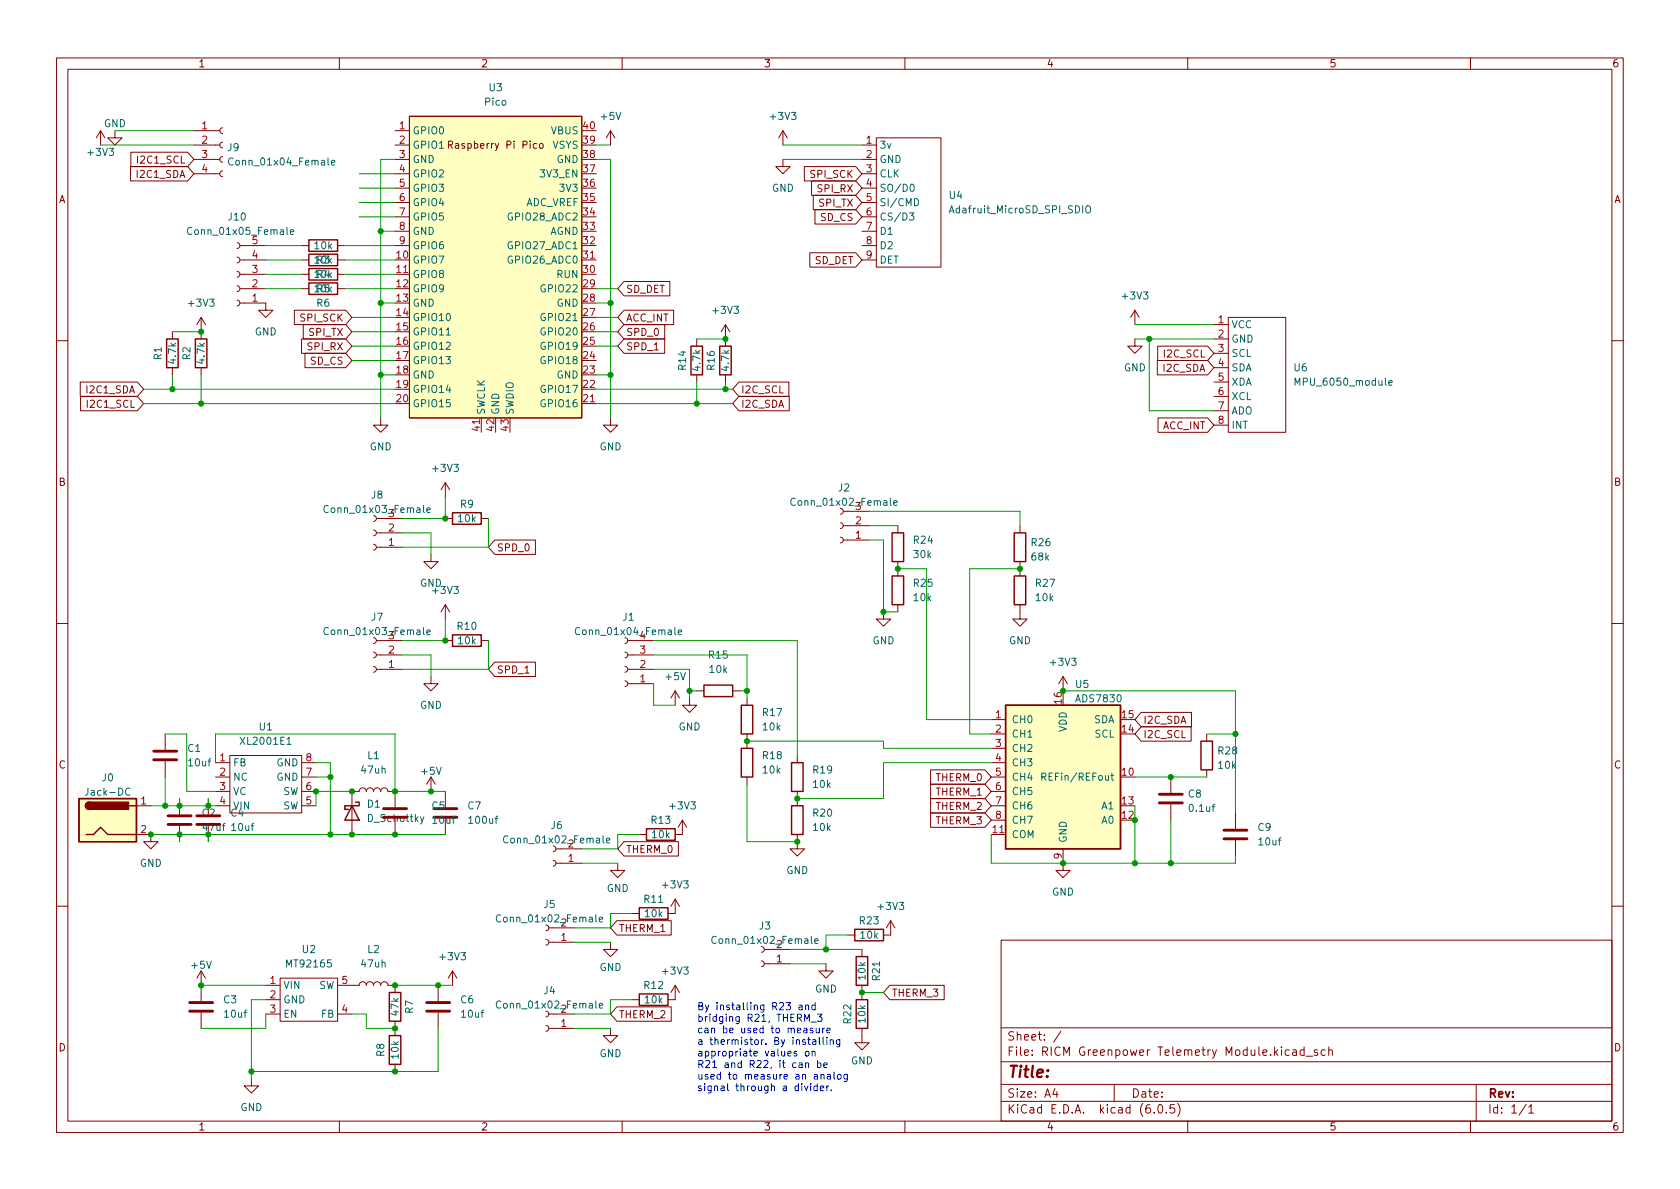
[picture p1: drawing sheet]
<svg xmlns="http://www.w3.org/2000/svg" width="297mm" height="210mm" viewBox="0 0 297 210" stroke-linecap="round" stroke-linejoin="round" font-family="sans-serif">
<g fill="none" stroke="#840000" stroke-width=".18">
<path d="M10 10.2h277v190.1h-277zM12 12.2h273v186.1h-273zM60 10.2v2M110 10.2v2M160 10.2v2M210 10.2v2M260 10.2v2M17.8 23.1l-.8 1.3M17.8 23.1v2.5M17.8 23.1l.7 1.3M20.3 23.1v1.3h1.3l-1.3 1.2-1.3-1.2h1.3M23.1 29.5h10.1l1.1 1.2-1.1 1.3h-10.1z"/>
<path d="M23.1 26.9h10.1l1.1 1.3-1.1 1.3h-10.1zM34.3 30.7h4.6M34.3 28.2h4.6M34.3 25.6h4.6M34.3 23.1h4.6M39.4 30.2l-.4 .2-.1 .3 .1 .4 .4 .1M39.4 27.7l-.4 .1-.1 .4 .1 .3 .4 .2M39.4 25.1l-.4 .2-.1 .3 .1 .4 .4 .2M39.4 22.6l-.4 .1-.1 .4 .1 .4 .4 .1M69.8 30.7h2.6M69.8 28.2h2.6M69.8 25.6h2.6"/>
<path d="M69.8 23.1h2.6M69.8 33.3h2.6M69.8 35.8h2.6M69.8 38.3h2.6M72.4 20.6h30.5v53.3h-30.5zM79.3 25.6h.6l.1-.2-.1-.3-.6-.1v1.2M79.6 25.6l.4 .6M94.9 25.4h-.4l-.2 .2 .1 .6h.5M95.4 25.5l.2-.1 .4 .1v.5l-.1 .2h-.3l-.2-.1zM107.9 23.1l-.7 1.3M107.9 23.1v2.5M107.9 23.1l.8 1.3"/>
<path d="M138.4 28.2v1.3h1.3l-1.3 1.2-1.2-1.2h1.2M138.4 23.1l-.7 1.3M138.4 23.1v2.5M138.4 23.1l.8 1.3M142.2 29.5h9.1l1.1 1.2-1.1 1.3h-9.1zM143.5 32h7.8l1.1 1.3-1.1 1.2h-7.8zM143.8 34.5h7.5l1.1 1.3-1.1 1.3h-7.5zM144.1 37.1h7.2l1.1 1.2-1.1 1.3h-7.2zM152.4 30.7h2.5M152.4 28.2h2.5M152.4 25.6h2.5M152.4 33.3h2.5"/>
<path d="M152.4 35.8h2.5M152.4 38.3h2.5M154.9 24.4h11.5v22.8h-11.5zM30.5 58.7v1.2M35.6 56.1l-.8 1.3M35.6 56.1v3.8M35.6 56.1l.7 1.3M41.9 42.9l.4 .2 .1 .3-.1 .4-.4 .1M41.9 45.5l.4 .1 .1 .4-.1 .3-.4 .2M41.9 48l.4 .1 .1 .4-.1 .4-.4 .1M41.9 50.5l.4 .2 .1 .3-.1 .4-.4 .2M41.9 53.1l.4 .1 .1 .4-.1 .3-.4 .2"/>
<path d="M42.4 53.6h4.6v1.3h1.3l-1.3 1.2-1.3-1.2h1.3M42.4 43.4h4.6M42.4 46h4.6M42.4 48.5h4.6M42.4 51h4.6M52 54.9h9.1l1.1 1.2-1.1 1.3h-9.1zM53.3 59.9h7.8l1.1 1.3-1.1 1.3h-7.8zM53.3 43.4h1.3M53.3 46h1.3M53.3 48.5h1.3M53.3 51h1.3M53.6 57.4h7.5l1.1 1.3-1.1 1.2h-7.5z"/>
<path d="M59.7 43.4h1.3M59.7 46h1.3M59.7 48.5h1.3M59.7 51h1.3M69.8 43.4h2.6M69.8 48.5h2.6M69.8 40.9h2.6M102.9 46h2.5M110.3 49.8h8.1v2.5h-8.1l-1.1-1.3zM110.3 59.9h7.2v2.6h-7.2l-1.1-1.3zM110.3 57.4h7.2v2.5h-7.2l-1.1-1.2zM110.3 54.9h8.8v2.5h-8.8l-1.1-1.3z"/>
<path d="M123.2 59.9v1.3M128.3 57.4l-.8 1.3M128.3 57.4v3.8M128.3 57.4l.7 1.3M143.2 44.7h8.1l1.1 1.3-1.1 1.2h-8.1zM152.4 43.4h2.5M152.4 46h2.5M152.4 40.9h2.5M200.7 59.9v1.3h1.2l-1.2 1.3-1.3-1.3h1.3M200.7 54.9l-.8 1.2M200.7 54.9v2.5M200.7 54.9l.7 1.2"/>
<path d="M214.6 57.4h2.6M214.6 59.9h2.6M217.2 56.1h10.1v20.3h-10.1zM10 60.2h2M14.2 67.6h10.1l1.1 1.2-1.1 1.3h-10.1zM14.2 70.1h10.1l1.1 1.3-1.1 1.2h-10.1zM30.5 65v1.3M35.6 65v1.3M53.9 62.5h7.2l1.1 1.2-1.1 1.3h-7.2zM67.3 73.9v1.3h1.3l-1.3 1.2-1.3-1.2h1.3M85.1 73.9v2.5M102.9 71.4h2.5"/>
<path d="M107.9 73.9v1.3h1.3l-1.3 1.2-1.2-1.2h1.2M123.2 66.3v1.3M128.3 66.3v1.3M130.7 67.6h8.8v2.5h-8.8l-1.2-1.3zM130.7 70.1h8.8v2.5h-8.8l-1.2-1.2zM204.6 63.7h8.9l1.1 1.3-1.1 1.3h-8.9zM204.7 61.2h8.8l1.1 1.3-1.1 1.2h-8.8zM204.7 73.9h8.8l1.1 1.3-1.1 1.2h-8.8zM214.6 62.5h2.6M214.6 65h2.6M214.6 67.6h2.6M214.6 70.1h2.6"/>
<path d="M214.6 72.6h2.6M214.6 75.2h2.6M285 60.2h2M66 91.2l.4 .1 .1 .4-.1 .3-.4 .2M66 93.7l.4 .2 .1 .3-.1 .4-.4 .1M66 96.3l.4 .1 .1 .4-.1 .3-.4 .2M66.5 91.7h4.6M66.5 94.2h4.6M66.5 96.8h4.6M76.2 98v1.3h1.3l-1.3 1.3-1.3-1.3h1.3M78.7 91.7h1.3M78.7 85.3l-.7 1.3"/>
<path d="M78.7 85.3v2.6M78.7 85.3l.8 1.3M85.1 91.7h1.3M87.5 95.5h7.2v2.5h-7.2l-1.1-1.2zM148.6 89.9l.3 .2 .2 .3-.2 .4-.3 .1M148.6 92.5l.3 .1 .2 .4-.2 .3-.3 .2M148.6 95l.3 .1 .2 .4-.2 .4-.3 .1M149.1 90.4h4.6M149.1 93h4.6M149.1 95.5h4.6M158.7 93v1.2M158.7 99.3v2.5"/>
<path d="M180.3 93v1.2M180.3 99.3v2.5M10 110.2h2M66 112.8l.4 .1 .1 .4-.1 .3-.4 .2M66 115.3l.4 .2 .1 .3-.1 .4-.4 .1M66 117.9l.4 .1 .1 .4-.1 .3-.4 .2M66.5 113.3h4.6M66.5 115.8h4.6M66.5 118.4h4.6M76.2 119.6v1.3h1.3l-1.3 1.3-1.3-1.3h1.3M78.7 113.3h1.3M78.7 106.9v2.6"/>
<path d="M78.7 106.9l-.7 1.3M78.7 106.9l.8 1.3M85.1 113.3h1.3M87.5 117.1h7.2v2.5h-7.2l-1.1-1.2zM110.5 112.8l.3 .1 .2 .4-.2 .3-.3 .2M110.5 115.3l.3 .2 .2 .3-.2 .4-.3 .1M110.5 117.9l.3 .1 .2 .4-.2 .3-.3 .2M111 113.3h4.6M111 115.8h4.6M111 118.4h4.6M156.2 108.2v1.3h1.3l-1.3 1.2-1.3-1.2h1.3M158.7 106.9v1.3"/>
<path d="M180.3 106.9v2.6h1.3l-1.3 1.2-1.2-1.2h1.2M188 119.6l-.8 1.3M188 119.6v2.6M188 119.6l.7 1.3M285 110.2h2M29.2 129.8v2.8M29.2 134.6v2.8M38.1 134.9h2.5M38.1 137.4h2.5M38.1 139.9h2.5M40.6 133.6h12.7v10.2h-12.7zM53.3 134.9h2.6"/>
<path d="M53.3 137.4h2.6M53.3 139.9h2.6M76.2 137.4l-.8 1.3M76.2 137.4v2.5M76.2 137.4l.8 1.3M78.7 139.9v2.8M110.5 120.4l.3 .1 .2 .4-.2 .4-.3 .1M111 120.9h4.6M119.4 122.2v2.5M119.4 122.2l-.8 1.2M119.4 122.2l.7 1.2M121.9 123.4v1.3h1.3l-1.3 1.3-1.3-1.3h1.3"/>
<path d="M123.2 122.2h1.3M129.5 122.2h1.3M132.1 123.4v1.3M132.1 129.8v2.5M132.1 137.4v1.3M141 133.6v1.3M141 139.9v2.6M164.5 138.7h9.6l1.2 1.2-1.2 1.3h-9.6zM164.5 136.1h9.6l1.2 1.3-1.2 1.3h-9.6zM175.3 134.9h2.5M175.3 137.4h2.5M175.3 139.9h2.5"/>
<path d="M175.3 127.2h2.5M175.3 129.8h2.5M175.3 132.3h2.5M201.8 126h8.9v2.5h-8.9l-1.1-1.3zM201.8 128.5h8.8v2.6h-8.8l-1.1-1.3zM207 137.4v2.8M213.4 129.8v1.3M213.4 136.1v1.3M24.1 147.6h2.6v1.2h1.2l-1.2 1.3-1.3-1.3h1.3M24.1 142.5h2.6M31.7 141.2v2.8M31.7 146v2.8"/>
<path d="M36.8 141.2v2.8M36.8 146v2.8M38.1 142.5h2.5M53.3 142.5h2.6M69.8 142.7v-2.8h-1.2a.64 .64 0 0 0-.7-.6 .64 .64 0 0 0-.6 .6 .64 .64 0 0 0-.6-.6 .64 .64 0 0 0-.7 .6 .64 .64 0 0 0-.6-.6 .64 .64 0 0 0-.6 .6 .64 .64 0 0 0-.7-.6 .64 .64 0 0 0-.6 .6h-1.3v7.7M69.8 144.8v2.8M78.7 144.8v2.8M97.8 149.6l.3 .1 .2 .4-.2 .4-.3 .1M97.8 152.1l.3 .2 .2 .3-.2 .4-.3 .2M98.3 150.1h4.6M98.3 152.6h4.6M109.2 152.6v1.3h1.3l-1.3 1.3-1.3-1.3h1.3"/>
<path d="M110.3 148.8h9.6v2.6h-9.6l-1.1-1.3zM113 147.6h1.3M119.4 159v2.5h-1.3M119.4 159l-.8 1.3M119.4 159l.7 1.3M120.6 145v2.6h-1.2M120.6 145l-.7 1.3M120.6 145l.8 1.3M141 147.6v2.5h1.2l-1.2 1.3-1.3-1.3h1.3M164.5 141.2h9.6l1.2 1.3-1.2 1.3h-9.6zM164.5 143.8h9.6l1.2 1.2-1.2 1.3h-9.6zM175.3 142.5h2.5"/>
<path d="M175.3 147.6h2.5M175.3 145h2.5M188 150.1v3.8h1.2l-1.2 1.3-1.3-1.3h1.3M207 142.2v2.8M218.4 143.8v2.8M218.4 148.6v2.8M10 160.2h2M35.6 171.7v5.3M35.6 179.1v2.8M35.6 171.7l-.8 1.3M35.6 171.7l.7 1.3M47 174.2h2.5"/>
<path d="M47 176.8h2.5M47 179.3h2.5M49.5 173h10.2v7.6h-10.2zM59.7 174.2h3.8a.64 .64 0 0 1 .6-.6 .64 .64 0 0 1 .7 .6 .64 .64 0 0 1 .6-.6 .64 .64 0 0 1 .6 .6 .64 .64 0 0 1 .7-.6 .64 .64 0 0 1 .6 .6 .64 .64 0 0 1 .6-.6 .64 .64 0 0 1 .7 .6h1.2v1.3M59.7 179.3h2.5M77.5 174.2v2.8M77.5 179.1v2.8M80 171.7l-.8 1.3M80 171.7v2.5M80 171.7l.8 1.3M96.5 178.8l.4 .2 .1 .3-.1 .4-.4 .1M96.5 163.6l.4 .1 .1 .4-.1 .3-.4 .2"/>
<path d="M96.5 166.1l.4 .2 .1 .3-.1 .4-.4 .1M97 179.3h4.6M97 164.1h4.6M97 166.6h4.6M107.9 166.6v1.3h1.3l-1.3 1.3-1.2-1.3h1.2M109.1 162.8h9.6v2.5h-9.6l-1.2-1.2zM109.1 178h9.6v2.6h-9.6l-1.2-1.3zM111.8 161.5h1.2M111.8 176.8h1.2M119.4 174.2v2.6h-1.3M119.4 174.2l-.8 1.3M119.4 174.2l.7 1.3"/>
<path d="M134.6 167.4l.4 .1 .1 .4-.1 .3-.4 .2M134.6 169.9l.4 .2 .1 .3-.1 .4-.4 .1M135.1 167.9h4.6M135.1 170.4h4.6M146 170.4v1.3h1.3l-1.3 1.3-1.2-1.3h1.2M149.9 165.3h1.2M152.4 167.9v1.3M152.4 174.2v2.6M157.3 174.2h9.6v2.6h-9.6l-1.1-1.3zM157.5 162.8l-.8 1.3M157.5 162.8v2.5h-1.3M157.5 162.8l.7 1.3"/>
<path d="M177 166.3h108v32h-108zM285 160.2h2M44.4 190.7v1.3h1.3l-1.3 1.3-1.2-1.3h1.2M60 198.3v2M69.8 180.6v2.5M69.8 188.2v1.3M96.5 181.4l.4 .1 .1 .4-.1 .3-.4 .2M97 181.9h4.6M107.9 181.9v1.2h1.3l-1.3 1.3-1.2-1.3h1.2M110 198.3v2M152.4 181.9v2.5h1.3l-1.3 1.3-1.3-1.3h1.3M160 198.3v2"/>
<path d="M177 194.8h108M177 191.8h108M177 187.8h108M177 181.8h108M186.5 192.5l-.4 1h1M186.9 193v1M187.6 182.4l-1.3 1.9M197 191.8v3M204.1 196.7v.1M204.9 195.4l.2-.1a.81 .81 0 0 1 .6 .7 .81 .81 0 0 1-.3 .8h-.2a.81 .81 0 0 1-.6-.6 .81 .81 0 0 1 .3-.8zM206.2 196.7v.1M207.6 195.3h-.7v.7l.2-.1 .5 .1 .1 .2-.1 .5-.2 .1-.5-.1"/>
<path d="M208.2 195.1a1.72 1.72 0 0 1 0 2.3M210 198.3v2M227.9 185.7l-.4-.1-.3 .3v.4l.2 .3h.5M228.6 185.7h.5l.1 .9M229.2 186l-.5 .1a.29 .29 0 0 0-.2 .2 .29 .29 0 0 0 .2 .3h.5M230.6 185.7l-.5-.1-.2 .3v.4l.1 .3h.6M230.6 185.1v1.5M230.9 186.8h1.2M232.9 185.7l-.3-.1-.2 .2v.3l.5 .1v.4h-.5M234.3 185.7l-.4-.1-.3 .3v.4l.1 .3h.6M234.9 185.8l.2-.2 .4 .1 .1 .9M234.9 185.1v1.5"/>
<path d="M260 198.3v2M261 191.8v6.5M269.9 195.3l-1.3 1.9M270.3 195.8l.4-.5v1.5M270.3 196.8h.9"/>
</g>
<g fill="none" stroke="#840000" stroke-width=".25">
<path d="M29.5 59.9h2v5.1h-2zM34.5 59.9h2.1v5.1h-2.1zM54.6 42.4h5.1v2h-5.1zM54.6 50h5.1v2.1h-5.1zM54.6 45h5.1v2h-5.1zM54.6 47.5h5.1v2h-5.1zM122.2 61.2h2v5.1h-2zM127.3 61.2h2v5.1h-2zM80 90.7h5.1v2h-5.1zM157.7 94.2h2.1v5.1h-2.1zM179.3 94.2h2.1v5.1h-2.1zM80 112.3h5.1v2h-5.1z"/>
<path d="M157.7 101.8h2.1v5.1h-2.1zM179.3 101.8h2.1v5.1h-2.1zM124.5 121.2h5v2h-5zM131.1 124.7h2v5.1h-2zM131.1 132.3h2v5.1h-2zM140 134.9h2v5h-2zM177.8 124.7h20.3v25.4h-20.3zM212.3 131.1h2.1v5h-2.1zM14 141.2h10.1v7.6h-10.1zM15.2 147.6h1.3l1.3-1.3 1.2 1.3h5.1M15.7 141.9a.64 .64 0 0 0-.6 .6 .64 .64 0 0 0 .6 .6M22.9 142.5h1.2"/>
<path d="M62.2 142.5l1.3 2.5h-2.5zM62.9 141.9h.6v.6h-2.5v.6h.6M114.3 146.6h5.1v2h-5.1zM140 142.5h2v5.1h-2zM68.8 175.5h2.1v5.1h-2.1zM113 160.5h5.1v2.1h-5.1zM113 175.8h5.1v2h-5.1zM151.1 164.3h5.1v2.1h-5.1zM151.4 169.2h2v5h-2zM151.4 176.8h2v5.1h-2zM68.8 183.1h2.1v5.1h-2.1z"/>
</g>
<g fill="none" stroke="#006464" stroke-width=".18">
<path d="M41.2 28a.6 .6 0 0 0-.8 .5 .6 .6 0 0 0 .5 .7l.3-.1M58.6 28.8l.6-.1-.1-.3-.3-.1-.2 .2 .1 .6h.4M160.8 37.7h.8l-.5 .4 .4 .2v.5l-.2 .1-.5-.1M161 32.7l.2-.1a.68 .68 0 0 1 .4 .6 .68 .68 0 0 1-.4 .6l-.2-.1-.1-.3zM161.7 35.1a.64 .64 0 0 1 .7 .6 .64 .64 0 0 1-.7 .7zM192 36.6l.3-.2a.43 .43 0 0 1 .5 .4v.4a.42 .42 0 0 1-.4 .5 .42 .42 0 0 1-.4-.5zM33.9 40.3a.6 .6 0 0 0-.8 .4 .6 .6 0 0 0 .6 .8l.2-.2M51.3 41l.6-.1v-.2l-.4-.1-.2 .2 .1 .6h.5M78.9 59.2h.7M229 68.1v-1.2l.4 .9 .4-.9v1.2M245.6 67.7l.6-.1-.1-.3h-.4l-.1 .2v.6h.5M58.1 89.5a.6 .6 0 0 0-.9 .4 .6 .6 0 0 0 .6 .7l.3-.1"/>
<path d="M75.5 90.2l.6-.1-.1-.2-.3-.1-.2 .2v.6h.5M140.6 88.2a.6 .6 0 0 0-.8 .4 .6 .6 0 0 0 .6 .8l.2-.1M158 88.9l.6-.1v-.2l-.4-.1-.2 .2 .1 .6h.5M58.1 111.1a.6 .6 0 0 0-.9 .4 .6 .6 0 0 0 .6 .7l.3-.1M75.5 111.8l.6-.1-.1-.3h-.3l-.2 .2v.6h.5M102.5 111.1a.6 .6 0 0 0-.8 .4 .6 .6 0 0 0 .6 .7l.2-.1M119.9 111.8l.6-.1v-.3h-.4l-.2 .2 .1 .6h.5M23 139.5a.6 .6 0 0 0-.9 .4 .6 .6 0 0 0 .6 .7l.3-.1M50.7 131.6h.8M184.2 137.4l.6-.1 .1-.2v-.3l-.7-.1v1.3M184.5 137.4l.4 .6M74.9 144.4l-.4 1.2-.2 .1"/>
<path d="M89.8 147.9a.6 .6 0 0 0-.8 .4 .6 .6 0 0 0 .6 .8l.2-.2M107.2 148.6l.6-.1v-.2l-.4-.1-.2 .2 .1 .6h.5M88.5 177.1a.6 .6 0 0 0-.8 .4 .6 .6 0 0 0 .6 .8l.2-.1M88.5 161.9a.6 .6 0 0 0-.8 .4 .6 .6 0 0 0 .6 .7l.2-.1M106 177.8l.6-.1-.1-.2-.4-.1-.1 .2v.6h.5M106 162.6l.6-.1-.1-.3h-.4l-.1 .2v.6h.5M126.6 165.7a.6 .6 0 0 0-.8 .4 .6 .6 0 0 0 .6 .7l.2-.1M144.1 166.4l.6-.1-.1-.2-.4-.1-.1 .2v.6h.5"/>
</g>
<g fill="none" stroke="#840000" stroke-width=".51">
<path d="M27.2 134.4h4M27.2 132.8h4M29.7 145.8h4.1M29.7 144.3h4.1M34.8 145.8h4.1M34.8 144.3h4.1M67.8 144.5h4.1M67.8 143h4.1M76.7 144.5h4.1M76.7 143h4.1M205 140.5h4M205 142h4"/>
<path d="M216.4 148.3h4.1M216.4 146.8h4.1M33.5 178.8h4.1M33.5 177.3h4.1M75.4 178.8h4.1M75.4 177.3h4.1"/>
</g>
<g fill="#ffffc2" stroke="#ffffc2" stroke-width=".18">
<path d="M177.8 124.7h20.3v25.4h-20.3z"/>
<path d="M14 141.2h10.1v7.6h-10.1z"/>
<path d="M72.4 20.6h30.5v53.3h-30.5z"/>
</g>
<g fill="#840000" stroke="#840000" stroke-width=".25">
<path d="M15.3 142l.4-.1v1.2a.64 .64 0 0 1-.5-.4 .64 .64 0 0 1 .1-.7z"/>
<path d="M15.7 141.9h7v1.2h-7z"/>
</g>
<g fill="none" stroke="#0000c2" stroke-width=".18">
<path d="M141.3 177.8h.5v.8M141.8 178l-.4 .1-.2 .2 .2 .3 .4-.1M142.4 177.8l.2-.1 .3 .1 .1 .8M142.4 177.7v.9M144.1 177.8l-.3-.1-.3 .3 .1 .5h.5M144.1 177.3v1.3M144.6 179.3h.7l-.4 .5 .4 .1v.6l-.2 .1-.5-.1M140.9 186l-.3-.1-.2 .2v.2l.5 .1v.3h-.5M141.3 188h.5v.8M141.8 188.2l-.4 .1-.2 .2 .2 .3 .4-.1M142.3 180.6v-1.3l.4 .9 .4-.9v1.3M142.3 192l.3 .9 .3-.9"/>
<path d="M142.4 188.1l.2-.2 .3 .1 .1 .8M142.4 187.9v.9M142.5 186l.3-.1 .2 .2v.4l-.2 .2h-.3l-.1-.2zM143.3 192v.9M143.4 180.7h1M143.6 186l.2-.1 .3 .1v.7M143.6 185.9v.8M143.7 181.9l-.3-.1-.2 .2 .1 .2 .4 .1v.3h-.5M143.7 183.9h.5l.1 .8M144.3 184.2h-.5l-.2 .2 .2 .3 .5-.1M144.3 181.8l.1 .8 .3 .1 .2-.2M144.5 192.1l-.4-.1-.2 .3 .1 .5h.5"/>
<path d="M144.5 191.6v1.3M144.6 188l.3-.1 .3 .3-.2 .5h-.4M144.6 187.5v1.3M144.9 183.4v1.1l.1 .2M144.9 181.8v.9M145 192.5l.6-.2v-.2l-.4-.1-.2 .2 .1 .6h.5M145.2 190.1l.1-.1h.3l.1 .8M145.2 190v.8M145.5 181.8v.9M145.5 183.4v1.1l.2 .2M145.6 188.4l.6-.2v-.2l-.4-.1-.2 .2 .1 .6h.5M145.8 181.8l-.3 .3"/>
<path d="M146.2 182.2l.6-.1-.1-.2-.3-.1-.2 .2v.6h.5M146.2 183.4v.2M146.2 183.9v.8M146.2 192v.9M146.3 190h.5l.1 .8M146.5 192l-.3 .3M146.8 184l.2-.1h.3v.8M146.8 183.9v.8M146.9 190.3l-.5 .1-.2 .1 .2 .3h.5M147 192.8v.1M147.5 189.6v1.1l.1 .1M148.2 190h.3l.2 .2v.4l-.2 .2h-.3l-.1-.2z"/>
<path d="M148.5 183.9v1l-.3 .2h-.3M148.5 183.9h-.4l-.2 .2 .1 .5h.5M149.8 190v1l-.2 .3-.3-.1M149.8 190h-.3l-.3 .2 .1 .6h.5"/>
</g>
<g fill="none" stroke="#009600" stroke-width=".18">
<path d="M17.8 25.6h16.5M20.3 23.1h14M63.5 33.3h6.3M63.5 38.3h6.3M63.5 35.8h6.3M63.5 30.7h6.3M69.8 28.2h-2.5v45.7M105.4 25.6h2.5M105.4 28.2h2.5v45.7M138.4 25.6h14M138.4 28.2h14M30.5 58.7h5.1"/>
<path d="M47 51h6.3M47 43.4h6.3M47 46h6.3M47 48.5h6.3M61 51h8.8M61 43.4h8.8M61 46h8.8M61 48.5h8.8M62.2 56.1h7.6M62.2 58.7h7.6M67.3 53.6h2.5M67.3 40.9h2.5"/>
<path d="M105.4 56.1h3.8M105.4 58.7h3.8M105.4 51h3.8M105.4 53.6h2.5M123.2 59.9h5.1M200.7 59.9h13.9M200.7 57.4h13.9M203.2 59.9v12.7h11.4M25.4 68.8h44.4M25.4 71.4h44.4M30.5 66.3v2.5M35.6 66.3v5.1"/>
<path d="M62.2 61.2h7.6M62.2 63.7h7.6M67.3 66.3h2.5M105.4 68.8h24.1M105.4 61.2h3.8M105.4 66.3h2.5M105.4 71.4h24.1M123.2 67.6v3.8M128.3 67.6v1.2M71.1 94.2h5.1v3.8M78.7 87.9v3.8h-7.6M86.4 91.7v5.1h-15.3"/>
<path d="M153.7 95.5h2.5v12.7h2.5M153.7 90.4h26.6v2.6M153.7 93h5M71.1 115.8h5.1v3.8M78.7 109.5v3.8h-7.6M86.4 113.3v5.1h-15.3M115.6 118.4h6.3v5M115.6 113.3h25.4v20.3M115.6 115.8h16.5v7.6M158.7 100.6h5.1v26.6h11.5M180.3 100.6h-8.9v29.2h3.9M29.2 129.8h3.8v10.1h5.1"/>
<path d="M29.2 137.4v5.1M38.1 134.9v-5.1h31.7v10.1h8.9M55.9 137.4h2.5M55.9 134.9h2.5v12.7M62.2 139.9h-6.3v2.6M115.6 120.9v3.8h3.8M121.9 122.2h1.3M130.8 122.2h1.3M132.1 131.1h24.1v1.2h19.1M132.1 138.7v10.1h8.9M175.3 134.9h-19.1v6.3h-15.2M188 122.2h30.4v21.6"/>
<path d="M200.7 137.4h12.7M213.4 129.8h5M26.7 147.6h52M31.7 141.2v1.3M31.7 147.6v1.2M36.8 141.2v1.3h-10.1M36.8 147.6v1.2M102.9 152.6h6.3M113 147.6h-3.8v2.5h-6.3M175.3 147.6v5h43.1v-1.2M200.7 142.5v10.1M207 145v7.6"/>
<path d="M35.6 174.2h11.4M47 179.3v2.6h-11.4M47 176.8h-2.6v13.9M62.2 179.3h2.6v2.6h5M69.8 174.2h10.2M101.6 166.6h6.3M111.8 161.5h-3.9v2.6h-6.3M111.8 176.8h-3.9v2.5h-6.3M139.7 167.9h12.7M139.7 170.4h6.3M149.9 165.3h-3.9v2.6M152.4 175.5h3.8"/>
<path d="M77.5 181.9v7.6h-33.1M101.6 181.9h6.3"/>
</g>
<g fill="#009600" stroke="#009600" stroke-width=".18">
<circle cx="218.4" cy="129.8" r=".46"/>
<circle cx="188" cy="122.2" r=".46"/>
<circle cx="207" cy="152.6" r=".46"/>
<circle cx="188" cy="152.6" r=".46"/>
<circle cx="200.7" cy="145" r=".46"/>
<circle cx="200.7" cy="152.6" r=".46"/>
<circle cx="207" cy="137.4" r=".46"/>
<circle cx="156.2" cy="108.2" r=".46"/>
<circle cx="158.7" cy="100.6" r=".46"/>
<circle cx="203.2" cy="59.9" r=".46"/>
<circle cx="180.3" cy="100.6" r=".46"/>
<circle cx="141" cy="141.2" r=".46"/>
<circle cx="141" cy="148.8" r=".46"/>
<circle cx="152.4" cy="175.5" r=".46"/>
<circle cx="146" cy="167.9" r=".46"/>
<circle cx="132.1" cy="131.1" r=".46"/>
<circle cx="132.1" cy="122.2" r=".46"/>
<circle cx="123.2" cy="71.4" r=".46"/>
<circle cx="128.3" cy="68.8" r=".46"/>
<circle cx="107.9" cy="53.6" r=".46"/>
<circle cx="128.3" cy="59.9" r=".46"/>
<circle cx="26.7" cy="147.6" r=".46"/>
<circle cx="31.7" cy="147.6" r=".46"/>
<circle cx="55.9" cy="139.9" r=".46"/>
<circle cx="58.4" cy="147.6" r=".46"/>
<circle cx="36.8" cy="142.5" r=".46"/>
<circle cx="29.2" cy="142.5" r=".46"/>
<circle cx="31.7" cy="142.5" r=".46"/>
<circle cx="36.8" cy="147.6" r=".46"/>
<circle cx="67.3" cy="53.6" r=".46"/>
<circle cx="67.3" cy="66.3" r=".46"/>
<circle cx="67.3" cy="40.9" r=".46"/>
<circle cx="121.9" cy="122.2" r=".46"/>
<circle cx="107.9" cy="66.3" r=".46"/>
<circle cx="78.7" cy="91.7" r=".46"/>
<circle cx="78.7" cy="113.3" r=".46"/>
<circle cx="69.8" cy="147.6" r=".46"/>
<circle cx="69.8" cy="189.5" r=".46"/>
<circle cx="69.8" cy="181.9" r=".46"/>
<circle cx="62.2" cy="147.6" r=".46"/>
<circle cx="76.2" cy="139.9" r=".46"/>
<circle cx="77.5" cy="174.2" r=".46"/>
<circle cx="30.5" cy="68.8" r=".46"/>
<circle cx="35.6" cy="71.4" r=".46"/>
<circle cx="35.6" cy="58.7" r=".46"/>
<circle cx="69.8" cy="174.2" r=".46"/>
<circle cx="69.8" cy="139.9" r=".46"/>
<circle cx="35.6" cy="174.2" r=".46"/>
<circle cx="62.2" cy="139.9" r=".46"/>
<circle cx="58.4" cy="137.4" r=".46"/>
<circle cx="44.4" cy="189.5" r=".46"/>
</g>
<text font-size="2.8" fill="#840000" x="178" y="190.6">Title:</text>
<g font-size="2.1" fill="#840000">
<text x="178" y="184">Sheet: /</text>
<text x="178" y="186.7">File: RICM Greenpower Telemetry Module.kicad_sch</text>
<text x="178" y="196.9">KiCad E.D.A. kicad (6.0.5)</text>
<text x="178" y="194.1">Size: A4</text>
<text x="200" y="194.1">Date:</text>
<text x="263" y="194.1">Rev:</text>
<text x="263" y="196.9">Id: 1/1</text>
</g>
<g font-size="1.8" fill="#840000">
<text x="35" y="11.9">1</text>
<text x="85" y="11.9">2</text>
<text x="135" y="11.9">3</text>
<text x="185" y="11.9">4</text>
<text x="235" y="11.9">5</text>
<text x="285" y="11.9">6</text>
<text x="24.6" y="28.9">I2C1_SCL</text>
<text x="80.1" y="26.3">Raspberry Pi Pico</text>
<text x="10.3" y="35.9">A</text>
<text x="24.4" y="31.5">I2C1_SDA</text>
<text x="143.4" y="31.5">SPI_SCK</text>
<text x="144.7" y="34">SPI_RX</text>
<text x="285.3" y="35.9">A</text>
<text x="144.9" y="36.5">SPI_TX</text>
<text x="145.1" y="39.1">SD_CS</text>
<text x="144" y="46.7">SD_DET</text>
<text x="110.6" y="51.8">SD_DET</text>
<text x="53.2" y="56.9">SPI_SCK</text>
<text x="54.7" y="59.4">SPI_TX</text>
<text x="110.6" y="59.4">SPD_0</text>
<text x="110.6" y="56.9">ACC_INT</text>
<text x="54.5" y="61.9">SPI_RX</text>
<text x="54.9" y="64.5">SD_CS</text>
<text x="110.6" y="61.9">SPD_1</text>
<text x="205.7" y="65.7">I2C_SDA</text>
<text x="205.9" y="63.2">I2C_SCL</text>
<text x="15.5" y="69.6">I2C1_SDA</text>
<text x="131" y="69.6">I2C_SCL</text>
<text x="15.7" y="72.1">I2C1_SCL</text>
<text x="131" y="72.1">I2C_SDA</text>
<text x="205.5" y="75.9">ACC_INT</text>
<text x="10.3" y="85.9">B</text>
<text x="285.3" y="85.9">B</text>
<text x="87.8" y="97.5">SPD_0</text>
<text x="87.8" y="119.1">SPD_1</text>
<text x="202.1" y="128">I2C_SDA</text>
<text x="202.1" y="130.5">I2C_SCL</text>
<text x="10.3" y="135.9">C</text>
<text x="285.3" y="135.9">C</text>
<text x="165.6" y="143.2">THERM_2</text>
<text x="165.6" y="140.7">THERM_1</text>
<text x="165.6" y="138.1">THERM_0</text>
<text x="165.6" y="145.8">THERM_3</text>
<text x="110.6" y="150.8">THERM_0</text>
<text x="109.4" y="164.8">THERM_1</text>
<text x="157.6" y="176.2">THERM_3</text>
<text x="10.3" y="185.9">D</text>
<text x="109.4" y="180">THERM_2</text>
<text x="285.3" y="185.9">D</text>
<text x="35" y="199.9">1</text>
<text x="85" y="199.9">2</text>
<text x="135" y="199.9">3</text>
<text x="185" y="199.9">4</text>
<text x="235" y="199.9">5</text>
<text x="285" y="199.9">6</text>
</g>
<g font-size="1.8" fill="#006464">
<text x="86.5" y="16.1">U3</text>
<text x="18.4" y="22.5">GND</text>
<text x="72.9" y="23.7">GPIO0</text>
<text x="85.8" y="18.7">Pico</text>
<text x="97.4" y="23.7">VBUS</text>
<text x="106.4" y="21.2">+5V</text>
<text x="136.3" y="21.2">+3V3</text>
<text x="15.7" y="27.6">+3V3</text>
<text x="40.3" y="26.7">J9</text>
<text x="41.1" y="29.3">Conn_01x04_Female</text>
<text x="72.9" y="26.3">GPIO1</text>
<text x="72.9" y="28.8">GND</text>
<text x="97.6" y="26.3">VSYS</text>
<text x="98.4" y="28.8">GND</text>
<text x="155.4" y="26.3">3v</text>
<text x="155.4" y="28.8">GND</text>
<text x="72.9" y="31.4">GPIO2</text>
<text x="72.9" y="33.9">GPIO3</text>
<text x="95.8" y="31.4">3V3_EN</text>
<text x="99.2" y="33.9">3V3</text>
<text x="136.5" y="33.9">GND</text>
<text x="155.4" y="31.4">CLK</text>
<text x="155.4" y="33.9">SO/D0</text>
<text x="167.9" y="35.2">U4</text>
<text x="33.8" y="41.5">Conn_01x05_Female</text>
<text x="40.4" y="39">J10</text>
<text x="72.9" y="36.4">GPIO4</text>
<text x="72.9" y="39">GPIO5</text>
<text x="72.9" y="41.5">GND</text>
<text x="90.2" y="39">GPIO28_ADC2</text>
<text x="92.8" y="36.4">ADC_VREF</text>
<text x="97.2" y="41.5">AGND</text>
<text x="155.4" y="36.4">SI/CMD</text>
<text x="155.4" y="39">CS/D3</text>
<text x="155.4" y="41.5">D1</text>
<text x="168.3" y="37.7">Adafruit_MicroSD_SPI_SDIO</text>
<text x="44.6" y="43.2">5</text>
<text x="55.7" y="44.1">10k</text>
<text x="56" y="46.6">R3</text>
<text x="72.9" y="46.6">GPIO7</text>
<text x="72.9" y="44.1">GPIO6</text>
<text x="90.2" y="46.6">GPIO26_ADC0</text>
<text x="90.2" y="44.1">GPIO27_ADC1</text>
<text x="155.4" y="44.1">D2</text>
<text x="155.4" y="46.6">DET</text>
<text x="56" y="49.1">R4</text>
<text x="56" y="51.7">R5</text>
<text x="72.9" y="49.1">GPIO8</text>
<text x="72.9" y="51.7">GPIO9</text>
<text x="96" y="51.7">GPIO22</text>
<text x="98.5" y="49.1">RUN</text>
<text x="198.6" y="53">+3V3</text>
<text x="33.5" y="54.2">+3V3</text>
<text x="45" y="59.3">GND</text>
<text x="56" y="54.2">R6</text>
<text x="72.9" y="54.2">GND</text>
<text x="72.9" y="56.8">GPIO10</text>
<text x="72.9" y="59.3">GPIO11</text>
<text x="96" y="59.3">GPIO20</text>
<text x="96" y="56.8">GPIO21</text>
<text x="98.4" y="54.2">GND</text>
<text x="126.2" y="55.5">+3V3</text>
<text x="217.7" y="58">VCC</text>
<text x="28.6" y="63.6" transform="rotate(-90 28.6 63.6)">R1</text>
<text x="31.1" y="64.2" transform="rotate(-90 31.1 64.2)">4.7k</text>
<text x="33.7" y="63.6" transform="rotate(-90 33.7 63.6)">R2</text>
<text x="36.2" y="64.2" transform="rotate(-90 36.2 64.2)">4.7k</text>
<text x="72.9" y="61.8">GPIO12</text>
<text x="72.9" y="64.4">GPIO13</text>
<text x="96" y="64.4">GPIO18</text>
<text x="96" y="61.8">GPIO19</text>
<text x="121.3" y="65.4" transform="rotate(-90 121.3 65.4)">R14</text>
<text x="123.8" y="65.5" transform="rotate(-90 123.8 65.5)">4.7k</text>
<text x="126.4" y="65.4" transform="rotate(-90 126.4 65.4)">R16</text>
<text x="128.9" y="65.5" transform="rotate(-90 128.9 65.5)">4.7k</text>
<text x="198.7" y="65.7">GND</text>
<text x="217.7" y="60.6">GND</text>
<text x="217.7" y="63.1">SCL</text>
<text x="217.7" y="65.7">SDA</text>
<text x="228.8" y="65.7">U6</text>
<text x="72.9" y="66.9">GND</text>
<text x="72.9" y="69.5">GPIO14</text>
<text x="96" y="69.5">GPIO17</text>
<text x="98.4" y="66.9">GND</text>
<text x="217.7" y="68.2">XDA</text>
<text x="217.7" y="70.7">XCL</text>
<text x="229.5" y="68.2">MPU_6050_module</text>
<text x="72.9" y="72">GPIO15</text>
<text x="85.7" y="73.4" transform="rotate(-90 85.7 73.4)">SWCLK</text>
<text x="88.3" y="73.4" transform="rotate(-90 88.3 73.4)">GND</text>
<text x="90.8" y="73.4" transform="rotate(-90 90.8 73.4)">SWDIO</text>
<text x="96" y="72">GPIO16</text>
<text x="217.7" y="73.3">ADO</text>
<text x="217.7" y="75.8">INT</text>
<text x="65.3" y="79.6">GND</text>
<text x="76.7" y="83.4">+3V3</text>
<text x="106" y="79.6">GND</text>
<text x="65.7" y="88.2">J8</text>
<text x="81.4" y="89.8">R9</text>
<text x="140.5" y="89.4">Conn_01x02_Female</text>
<text x="148.2" y="86.9">J2</text>
<text x="57.9" y="90.7">Conn_01x03_Female</text>
<text x="68.7" y="91.4">3</text>
<text x="81.1" y="92.3">10k</text>
<text x="151.3" y="90.2">3</text>
<text x="161.6" y="96.1">R24</text>
<text x="161.6" y="98.7">30k</text>
<text x="182.4" y="96.6">R26</text>
<text x="182.4" y="99.1">68k</text>
<text x="74.2" y="103.8">GND</text>
<text x="76.7" y="105">+3V3</text>
<text x="161.6" y="103.8">R25</text>
<text x="161.6" y="106.3">10k</text>
<text x="183.2" y="103.8">R27</text>
<text x="183.2" y="106.3">10k</text>
<text x="57.9" y="112.3">Conn_01x03_Female</text>
<text x="65.7" y="109.8">J7</text>
<text x="68.7" y="113">3</text>
<text x="80.9" y="111.4">R10</text>
<text x="81.1" y="113.9">10k</text>
<text x="102.4" y="112.3">Conn_01x04_Female</text>
<text x="110.1" y="109.8">J1</text>
<text x="113.2" y="113">4</text>
<text x="154.2" y="113.9">GND</text>
<text x="178.4" y="113.9">GND</text>
<text x="125.4" y="116.5">R15</text>
<text x="125.5" y="119">10k</text>
<text x="185.9" y="117.7">+3V3</text>
<text x="74.2" y="125.3">GND</text>
<text x="117.8" y="120.3">+5V</text>
<text x="190.2" y="121.6">U5</text>
<text x="190.4" y="124.2">ADS7830</text>
<text x="42.8" y="131.7">XL2001E1</text>
<text x="45.9" y="129.2">U1</text>
<text x="120" y="129.2">GND</text>
<text x="134.9" y="126.6">R17</text>
<text x="134.9" y="129.2">10k</text>
<text x="178.8" y="127.9">CH0</text>
<text x="178.8" y="130.4">CH1</text>
<text x="188.6" y="129.5" transform="rotate(-90 188.6 129.5)">VDD</text>
<text x="193.4" y="127.9">SDA</text>
<text x="193.6" y="130.4">SCL</text>
<text x="33.2" y="133">C1</text>
<text x="33.4" y="135.5">10uf</text>
<text x="41.1" y="135.5">FB</text>
<text x="48.9" y="135.5">GND</text>
<text x="64" y="136.8">47uh</text>
<text x="65" y="134.2">L1</text>
<text x="74.6" y="137">+5V</text>
<text x="134.9" y="134.2">R18</text>
<text x="134.9" y="136.8">10k</text>
<text x="143.8" y="136.8">R19</text>
<text x="178.8" y="133">CH2</text>
<text x="178.8" y="135.5">CH3</text>
<text x="215.4" y="133.4">R28</text>
<text x="215.5" y="135.9">10k</text>
<text x="15.5" y="140.7">Jack-DC</text>
<text x="18.1" y="138.2">J0</text>
<text x="41.1" y="138">NC</text>
<text x="41.1" y="140.6">VC</text>
<text x="41.1" y="143.1">VIN</text>
<text x="48.9" y="138">GND</text>
<text x="50" y="143.1">SW</text>
<text x="50" y="140.6">SW</text>
<text x="65" y="142.8">D1</text>
<text x="76.4" y="143.1">C5</text>
<text x="82.7" y="143.1">C7</text>
<text x="118.6" y="143.1">+3V3</text>
<text x="143.8" y="139.3">10k</text>
<text x="178.8" y="138">CH4</text>
<text x="178.8" y="140.6">CH5</text>
<text x="178.8" y="143.1">CH6</text>
<text x="185.2" y="138">REFin/REFout</text>
<text x="194.8" y="143.1">A1</text>
<text x="210.1" y="141">C8</text>
<text x="210.4" y="143.6">0.1uf</text>
<text x="36" y="146.9">47uf</text>
<text x="40.8" y="144.4">C4</text>
<text x="41" y="146.9">10uf</text>
<text x="65.1" y="145.3">D_Schottky</text>
<text x="76.6" y="145.7">10uf</text>
<text x="83.1" y="145.7">100uf</text>
<text x="89.7" y="149.1">Conn_01x02_Female</text>
<text x="97.4" y="146.6">J6</text>
<text x="100.5" y="149.9">2</text>
<text x="115.2" y="145.7">R13</text>
<text x="115.4" y="148.2">10k</text>
<text x="143.8" y="144.4">R20</text>
<text x="143.8" y="146.9">10k</text>
<text x="178.8" y="148.2">COM</text>
<text x="178.8" y="145.7">CH7</text>
<text x="188.6" y="149.1" transform="rotate(-90 188.6 149.1)">GND</text>
<text x="194.8" y="145.7">A0</text>
<text x="222.4" y="146.9">C9</text>
<text x="222.7" y="149.5">10uf</text>
<text x="24.7" y="153.3">GND</text>
<text x="139" y="154.6">GND</text>
<text x="96.2" y="160.6">J5</text>
<text x="107.3" y="157.7">GND</text>
<text x="113.9" y="159.6">R11</text>
<text x="117.3" y="157.1">+3V3</text>
<text x="155.4" y="160.9">+3V3</text>
<text x="186" y="158.4">GND</text>
<text x="88.4" y="163.1">Conn_01x02_Female</text>
<text x="99.2" y="163.8">2</text>
<text x="114.1" y="162.2">10k</text>
<text x="126.5" y="166.9">Conn_01x02_Female</text>
<text x="134.3" y="164.4">J3</text>
<text x="137.3" y="167.6">2</text>
<text x="152" y="163.4">R23</text>
<text x="152.2" y="166">10k</text>
<text x="34" y="171.3">+5V</text>
<text x="50.9" y="171.1">MT92165</text>
<text x="53.5" y="168.5">U2</text>
<text x="64" y="171.1">47uh</text>
<text x="65" y="168.5">L2</text>
<text x="77.9" y="169.8">+3V3</text>
<text x="106" y="171.7">GND</text>
<text x="117.3" y="172.3">+3V3</text>
<text x="153" y="173.2" transform="rotate(-90 153 173.2)">10k</text>
<text x="155.6" y="173.3" transform="rotate(-90 155.6 173.3)">R21</text>
<text x="39.6" y="177.4">C3</text>
<text x="39.8" y="180">10uf</text>
<text x="50" y="174.9">VIN</text>
<text x="50" y="177.4">GND</text>
<text x="50" y="180">EN</text>
<text x="56.3" y="174.9">SW</text>
<text x="56.8" y="180">FB</text>
<text x="70.5" y="179.5" transform="rotate(-90 70.5 179.5)">47k</text>
<text x="73" y="179.2" transform="rotate(-90 73 179.2)">R7</text>
<text x="81.5" y="177.4">C6</text>
<text x="81.7" y="180">10uf</text>
<text x="88.4" y="178.3">Conn_01x02_Female</text>
<text x="96.2" y="175.8">J4</text>
<text x="99.2" y="179.1">2</text>
<text x="113.9" y="174.9">R12</text>
<text x="114.1" y="177.4">10k</text>
<text x="144.1" y="175.5">GND</text>
<text x="150.5" y="180.9" transform="rotate(-90 150.5 180.9)">R22</text>
<text x="153" y="180.8" transform="rotate(-90 153 180.8)">10k</text>
<text x="67.9" y="186.8" transform="rotate(-90 67.9 186.8)">R8</text>
<text x="70.5" y="187.1" transform="rotate(-90 70.5 187.1)">10k</text>
<text x="106" y="186.9">GND</text>
<text x="150.4" y="188.2">GND</text>
<text x="42.5" y="196.5">GND</text>
</g>
<g font-size="1.8" fill="#a90000">
<text x="35.7" y="22.9">1</text>
<text x="70.6" y="22.9">1</text>
<text x="103.2" y="22.9">40</text>
<text x="35.7" y="25.4">2</text>
<text x="35.7" y="27.9">3</text>
<text x="70.6" y="25.4">2</text>
<text x="70.6" y="27.9">3</text>
<text x="103.2" y="27.9">38</text>
<text x="103.2" y="25.4">39</text>
<text x="153.2" y="25.4">1</text>
<text x="153.2" y="27.9">2</text>
<text x="35.7" y="30.5">4</text>
<text x="70.6" y="30.5">4</text>
<text x="70.6" y="33">5</text>
<text x="70.6" y="35.6">6</text>
<text x="103.2" y="35.6">35</text>
<text x="103.2" y="33">36</text>
<text x="103.2" y="30.5">37</text>
<text x="153.2" y="30.5">3</text>
<text x="153.2" y="33">4</text>
<text x="153.2" y="35.6">5</text>
<text x="70.6" y="38.1">7</text>
<text x="70.6" y="40.6">8</text>
<text x="103.2" y="40.6">33</text>
<text x="103.2" y="38.1">34</text>
<text x="153.2" y="38.1">6</text>
<text x="153.2" y="40.6">7</text>
<text x="44.6" y="45.7">4</text>
<text x="70.1" y="45.7">10</text>
<text x="70.6" y="43.2">9</text>
<text x="103.2" y="45.7">31</text>
<text x="103.2" y="43.2">32</text>
<text x="153.2" y="43.2">8</text>
<text x="153.2" y="45.7">9</text>
<text x="44.6" y="53.3">1</text>
<text x="44.6" y="50.8">2</text>
<text x="44.6" y="48.3">3</text>
<text x="70.1" y="48.3">11</text>
<text x="70.1" y="50.8">12</text>
<text x="70.1" y="53.3">13</text>
<text x="103.2" y="53.3">28</text>
<text x="103.2" y="50.8">29</text>
<text x="103.2" y="48.3">30</text>
<text x="70.1" y="55.9">14</text>
<text x="70.1" y="58.4">15</text>
<text x="103.2" y="58.4">26</text>
<text x="103.2" y="55.9">27</text>
<text x="215.4" y="57.1">1</text>
<text x="215.4" y="59.7">2</text>
<text x="70.1" y="61">16</text>
<text x="70.1" y="63.5">17</text>
<text x="103.2" y="63.5">24</text>
<text x="103.2" y="61">25</text>
<text x="215.4" y="62.2">3</text>
<text x="215.4" y="64.8">4</text>
<text x="70.1" y="66">18</text>
<text x="70.1" y="68.6">19</text>
<text x="70.1" y="71.1">20</text>
<text x="103.2" y="71.1">21</text>
<text x="103.2" y="68.6">22</text>
<text x="103.2" y="66">23</text>
<text x="215.4" y="67.3">5</text>
<text x="215.4" y="69.8">6</text>
<text x="84.8" y="76.2" transform="rotate(-90 84.8 76.2)">41</text>
<text x="87.4" y="76.2" transform="rotate(-90 87.4 76.2)">42</text>
<text x="89.9" y="76.2" transform="rotate(-90 89.9 76.2)">43</text>
<text x="215.4" y="72.4">7</text>
<text x="215.4" y="74.9">8</text>
<text x="68.7" y="94">2</text>
<text x="151.3" y="95.2">1</text>
<text x="151.3" y="92.7">2</text>
<text x="68.7" y="96.5">1</text>
<text x="68.7" y="118.1">1</text>
<text x="68.7" y="115.6">2</text>
<text x="113.2" y="118.1">2</text>
<text x="113.2" y="115.6">3</text>
<text x="113.2" y="120.6">1</text>
<text x="187.7" y="124.4" transform="rotate(-90 187.7 124.4)">16</text>
<text x="176" y="127">1</text>
<text x="176" y="129.5">2</text>
<text x="198.4" y="129.5">14</text>
<text x="198.4" y="127">15</text>
<text x="38.9" y="134.6">1</text>
<text x="38.9" y="137.2">2</text>
<text x="54.1" y="137.2">7</text>
<text x="54.1" y="134.6">8</text>
<text x="176" y="132.1">3</text>
<text x="176" y="134.6">4</text>
<text x="176" y="137.2">5</text>
<text x="198.4" y="137.2">10</text>
<text x="24.9" y="142.2">1</text>
<text x="38.9" y="139.7">3</text>
<text x="38.9" y="142.2">4</text>
<text x="54.1" y="142.2">5</text>
<text x="54.1" y="139.7">6</text>
<text x="176" y="139.7">6</text>
<text x="176" y="142.2">7</text>
<text x="198.4" y="142.2">13</text>
<text x="24.9" y="147.3">2</text>
<text x="175.5" y="147.3">11</text>
<text x="176" y="144.8">8</text>
<text x="198.4" y="144.8">12</text>
<text x="100.5" y="152.4">1</text>
<text x="187.7" y="151.9" transform="rotate(-90 187.7 151.9)">9</text>
<text x="99.2" y="166.4">1</text>
<text x="47.8" y="174">1</text>
<text x="60.5" y="174">5</text>
<text x="137.3" y="170.2">1</text>
<text x="47.8" y="176.5">2</text>
<text x="47.8" y="179.1">3</text>
<text x="60.5" y="179.1">4</text>
<text x="99.2" y="181.6">1</text>
</g>
<text font-size="1.8" fill="#009600" x="35.7" y="144.4">C2</text>
<g font-size="1.8" fill="#0000c2">
<text x="123.2" y="178.6">By installing R23 and</text>
<text x="123.2" y="180.7">bridging R21, THERM_3</text>
<text x="123.2" y="182.7">can be used to measure</text>
<text x="123.2" y="184.8">a thermistor. By installing</text>
<text x="123.2" y="186.8">appropriate values on</text>
<text x="123.2" y="188.8">R21 and R22, it can be</text>
<text x="123.2" y="190.9">used to measure an analog</text>
<text x="123.2" y="192.9">signal through a divider.</text>
</g>
</svg>
